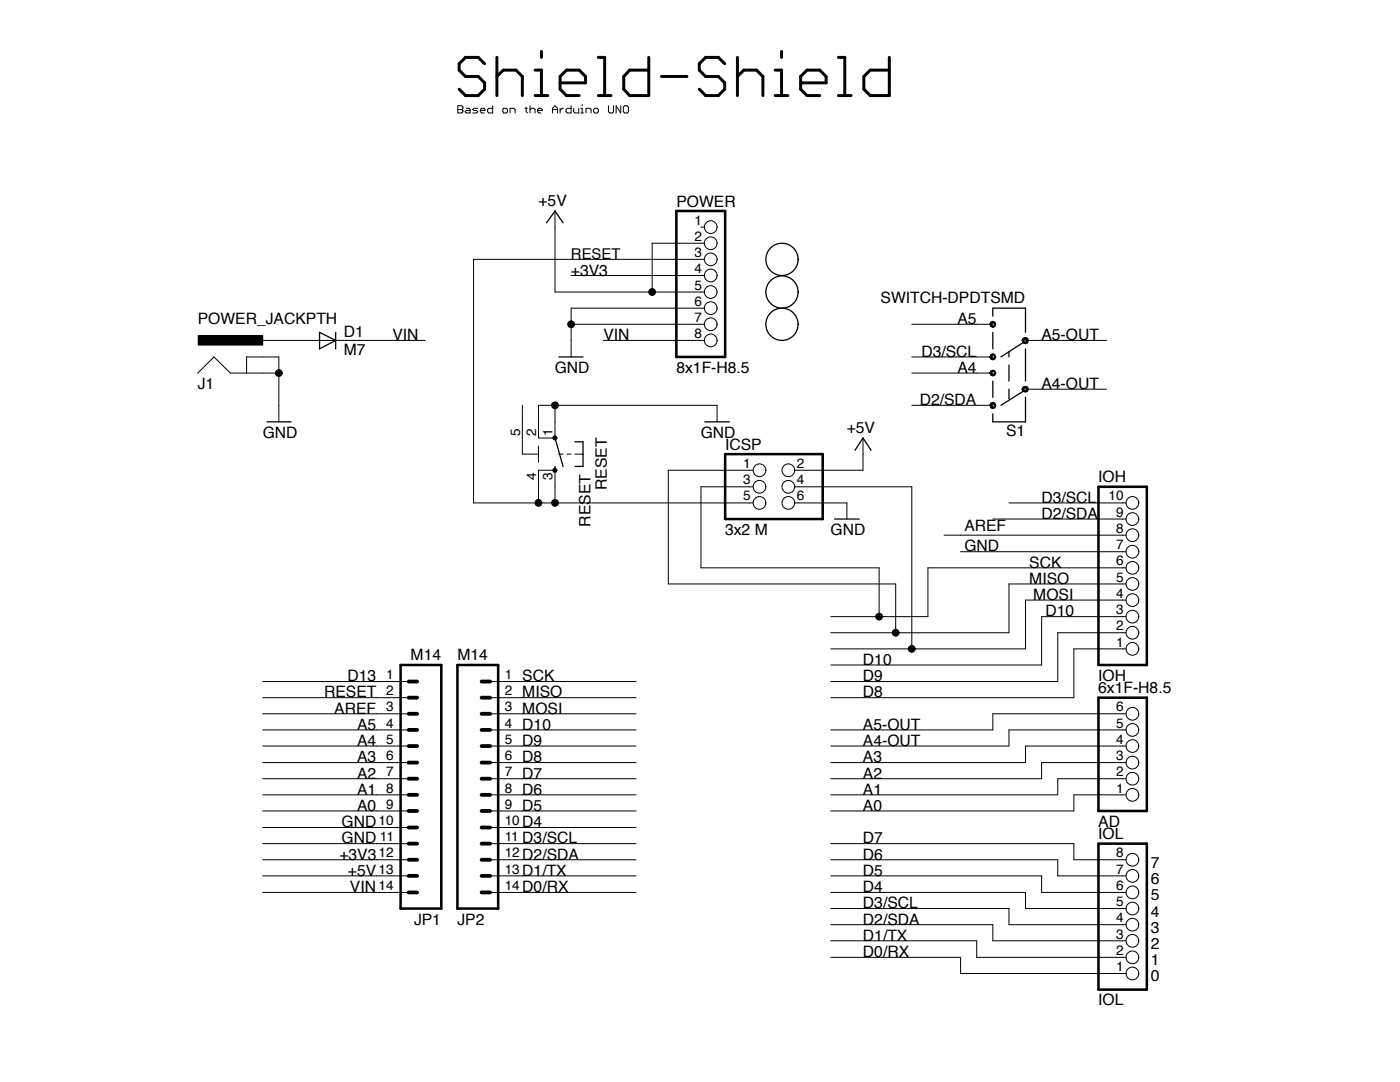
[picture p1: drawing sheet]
<svg xmlns="http://www.w3.org/2000/svg" width="279mm" height="216mm" viewBox="0 0 279 216" stroke-linecap="round" stroke-linejoin="round" font-family="sans-serif">
<g fill="none" stroke="#000" stroke-width=".59">
<path d="M96.7 12.7l-1.3-1.2h-2.5l-1.3 1.2v1.3l1.3 1.3h2.5l1.3 1.2v1.3l-1.3 1.3h-2.5l-1.3-1.3M99.2 11.5v7.6M99.2 15.3l1.2-1.3h2.6l1.2 1.3v3.8M106.8 19.1h2.5M106.8 14h1.3v5.1M108.1 10.3v1.2M111.8 16.5h5.1v-1.2l-1.3-1.3h-2.5l-1.3 1.3v2.5l1.3 1.3h2.5M119.4 11.5h1.3v7.6M119.4 19.1h2.5M129.5 11.5v7.6h-3.8l-1.2-1.3v-2.5l1.2-1.3h3.8M132 15.3h5.1M144.6 12.7l-1.2-1.2h-2.6l-1.2 1.2v1.3l1.2 1.3h2.6l1.2 1.2v1.3l-1.2 1.3h-2.6l-1.2-1.3"/>
<path d="M147.2 15.3l1.2-1.3h2.6l1.3 1.3v3.8M147.2 11.5v7.6M154.7 19.1h2.5M154.7 14h1.3v5.1M156 10.3v1.2M159.8 16.5h5.1v-1.2l-1.3-1.3h-2.5l-1.3 1.3v2.5l1.3 1.3h2.5M167.3 11.5h1.3v7.6M167.3 19.1h2.6M177.5 11.5v7.6h-3.8l-1.3-1.3v-2.5l1.3-1.3h3.8"/>
</g>
<g fill="none" stroke="#000" stroke-width=".2">
<path d="M91.4 21.1h.7l.3 .3v.2l-.3 .3 .3 .1v.3l-.3 .2h-.7zM91.4 21.9h.7M93.1 21.6h.5l.2 .3v.6h-.7l-.3-.2 .3-.3h.7M95.4 21.6h-.8l-.3 .3 .3 .1h.5l.3 .3-.3 .2h-.8M95.9 22h.9l-.2-.4h-.5l-.2 .3v.4l.2 .2h.5M98.3 21.1v1.4h-.7l-.3-.2v-.4l.3-.3h.7M100.5 21.6h.5l.3 .3v.4l-.3 .2h-.5l-.1-.2v-.4zM101.8 22.5v-.9h.8l.2 .3v.6M104.8 21.6h.5M105 21.4v.9l.3 .2M105.8 21.9l.2-.3h.5l.3 .3v.6M105.8 21.1v1.4"/>
<path d="M107.3 22h.9l-.2-.4h-.5l-.2 .3v.4l.2 .2h.5M110.3 21.9h1M110.3 22.5v-.9l.5-.5 .5 .5v.9M111.8 21.6v.9M112.5 21.6h-.3l-.4 .4M114 21.1v1.4h-.8l-.2-.2v-.4l.2-.3h.8M114.5 21.6v.7l.2 .2h.8v-.9M115.9 22.5h.5M115.9 21.6h.3v.9M116.2 20.8v.3M116.9 22.5v-.9h.8l.3 .3v.6M118.5 21.9l.2-.3h.5l.2 .3v.4l-.2 .2h-.5l-.2-.2z"/>
<path d="M121.4 21.1v1.2l.3 .2h.5l.2-.2v-1.2M123.9 21.1v1.4l-.9-1.4v1.4M124.4 21.4l.3-.3h.5l.2 .3v.9l-.2 .2h-.5l-.3-.2zM110.8 42.1v16.2h29.8M114 55h26.6M139.9 45.3h.7M140.6 51.8h-46.1v48.6h55.8M140.6 48.5h-10.4v9.8M39.5 74.4l3.2-3.2 3.3 3.2h9.6M39.6 67h12.8v1.9h-12.8zM49.2 74.4v-3.2h6.4v13M52.4 67.9h32.5"/>
<path d="M114 64.7h26.6M120.4 67.9h20.2M140.6 61.5h-26.6v9.7M182 64.7h16.1M182 74.4h16.1M182 71.2h16.1M197.7 74l.4-.1 .5 .1 .1 .4-.1 .5-.5 .1-.4-.1-.2-.5h.4l.1-.2h.4l.1 .2-.4 .3-.2-.3h-.4zM197.7 70.8l.4-.3 .5 .3 .1 .4-.1 .4-.5 .2-.4-.2-.2-.4h.4l.1-.2h.4l.1 .2-.4 .3-.2-.3h-.4zM197.7 64.3l.4-.2 .5 .2 .1 .4-.1 .4-.5 .3-.4-.3-.2-.4h.4l.2-.2 .4 .2-.1 .3h-.4l-.1-.3h-.4zM204.2 77.2l.5-.1 .4 .1 .2 .5-.2 .4-.4 .2-.5-.2-.2-.4h.3l.4-.3 .2 .3-.1 .2h-.4l-.1-.2h-.3zM204.2 67.5l.5-.2 .4 .2 .2 .4-.2 .5-.4 .2-.5-.2-.2-.5h.3l.4-.2 .2 .2-.1 .3h-.4l-.1-.3h-.3zM204.7 67.9h16.1"/>
<path d="M204.7 77.7h16.1M104.2 80.9v9.7h3.3M107.5 89v3.2M110.4 87.1h.6l.2 .3-.2 .3-.2 .1-.4-.1zM110.4 93.6l.4-.2 .2 .2 .2 .2-.2 .4h-.6zM110.8 80.9v6.5h-3.3v-6.5h35.6v3.3M111.5 90.6h.9M113.1 90.6h.9M114.7 90.6h1.7M150.3 93.8h-16.9v22.7h45.4v9.8M150.3 97.1h-10.4v16.2h35.6v9.7M158.6 97.1h23.4v32.4"/>
<path d="M172.2 87.4v6.4h-13.6M182 80.9h16.1M197.7 80.5l.4-.2 .5 .2 .1 .4-.1 .5-.5 .2-.4-.2-.2-.5h.4l.2-.3 .4 .3-.1 .2h-.4l-.1-.2h-.4zM107.5 100.4v-6.6h3.3v6.6M158.6 100.4h10.4v3.2M188.4 106.8h36.3M191.7 110.1h33M198.1 103.6h26.6M201.4 100.4h23.3M224.7 119.7h-20v9.8h-38.9M224.7 116.5h-23.3v9.8h-35.6M224.7 113.3h-39.5v9.7h-19.4"/>
<path d="M52.4 136h29.2M52.4 139.2h29.2M97.8 136h29.1M97.8 139.2h29.1M224.7 129.5h-10.4v9.7h-48.5M224.7 126.3h-13.6v9.7h-45.3M224.7 123h-16.8v9.7h-42.1M52.4 158.6h29.2M52.4 155.4h29.2M52.4 152.2h29.2M52.4 148.9h29.2M52.4 145.6h29.2"/>
<path d="M52.4 142.4h29.2M97.8 158.6h29.1M97.8 155.4h29.1M97.8 152.2h29.1M97.8 148.9h29.1M97.8 145.6h29.1M97.8 142.4h29.1M224.7 155.4h-13.6v3.2h-45.3M224.7 158.6h-10.4v3.2h-48.5M224.7 152.2h-16.8v3.2h-42.1M224.7 148.9h-20v3.3h-38.9M224.7 145.6h-23.3v3.3h-35.6"/>
<path d="M224.7 142.4h-26.6v3.2h-32.3M52.4 178.1h29.2M52.4 174.8h29.2M52.4 171.6h29.2M52.4 161.8h29.2M52.4 165.1h29.2M52.4 168.3h29.2M97.8 178.1h29.1M97.8 174.8h29.1M97.8 171.6h29.1M97.8 161.8h29.1M97.8 165.1h29.1"/>
<path d="M97.8 168.3h29.1M165.8 178.1h38.9v3.2h20M165.8 174.8h42.1v3.3h16.8M165.8 171.6h45.3v3.2h13.6M165.8 168.3h48.5v3.3h10.4M165.8 191h25.9v3.2h33M165.8 187.7h29.1v3.3h29.8M165.8 184.5h32.3v3.2h26.6M165.8 181.3h35.6v3.2h23.3"/>
<circle cx="130.2" cy="58.3" r=".68"/>
<circle cx="141.8" cy="58.3" r="1.27"/>
<circle cx="141.8" cy="51.8" r="1.27"/>
<circle cx="141.8" cy="48.5" r="1.27"/>
<circle cx="141.8" cy="55" r="1.27"/>
<circle cx="141.8" cy="45.3" r="1.27"/>
<circle cx="55.6" cy="74.4" r=".68"/>
<circle cx="114" cy="64.7" r=".68"/>
<circle cx="141.8" cy="64.7" r="1.27"/>
<circle cx="141.8" cy="67.9" r="1.27"/>
<circle cx="141.8" cy="61.5" r="1.27"/>
<circle cx="110.8" cy="80.9" r=".68"/>
<circle cx="151.6" cy="97.1" r="1.27"/>
<circle cx="151.6" cy="93.8" r="1.27"/>
<circle cx="157.3" cy="93.8" r="1.27"/>
<circle cx="157.3" cy="97.1" r="1.27"/>
<circle cx="107.5" cy="100.4" r=".68"/>
<circle cx="110.8" cy="100.4" r=".68"/>
<circle cx="151.6" cy="100.4" r="1.27"/>
<circle cx="157.3" cy="100.4" r="1.27"/>
<circle cx="226" cy="113.3" r="1.27"/>
<circle cx="226" cy="100.4" r="1.27"/>
<circle cx="226" cy="119.7" r="1.27"/>
<circle cx="226" cy="116.5" r="1.27"/>
<circle cx="226" cy="110.1" r="1.27"/>
<circle cx="226" cy="106.8" r="1.27"/>
<circle cx="226" cy="103.6" r="1.27"/>
<circle cx="175.5" cy="123" r=".68"/>
<circle cx="178.8" cy="126.3" r=".68"/>
<circle cx="182" cy="129.5" r=".68"/>
<circle cx="226" cy="123" r="1.27"/>
<circle cx="226" cy="129.5" r="1.27"/>
<circle cx="226" cy="126.3" r="1.27"/>
<circle cx="226" cy="155.4" r="1.27"/>
<circle cx="226" cy="148.9" r="1.27"/>
<circle cx="226" cy="158.6" r="1.27"/>
<circle cx="226" cy="145.6" r="1.27"/>
<circle cx="226" cy="142.4" r="1.27"/>
<circle cx="226" cy="152.2" r="1.27"/>
<circle cx="226" cy="171.6" r="1.27"/>
<circle cx="226" cy="174.8" r="1.27"/>
<circle cx="226" cy="178.1" r="1.27"/>
<circle cx="226" cy="184.5" r="1.27"/>
<circle cx="226" cy="194.2" r="1.27"/>
<circle cx="226" cy="191" r="1.27"/>
<circle cx="226" cy="181.3" r="1.27"/>
<circle cx="226" cy="187.7" r="1.27"/>
</g>
<path d="M135 42.1h9.7v29.1h-9.7zM144.7 90.6h19.5v13h-19.5zM219.2 97.1h9.7v35.6h-9.7zM79.9 132.7h8.2v48.6h-8.2zM91.3 132.7h8.1v48.6h-8.1zM219.2 139.2h9.7v22.6h-9.7zM219.2 168.3h9.7v29.2h-9.7z" fill="none" stroke="#000" stroke-width=".51"/>
<g fill="none" stroke="#000" stroke-width=".25">
<path d="M109.1 44.5l1.7-2.4 1.6 2.4M63.8 66.3l3.2 1.6-3.2 1.7zM67 66.3v3.3M111.5 71.2h4.9M198.1 63.1v-1.6h6.6v4.8M198.1 66.3v3.3M198.1 76.1v3.2M201.4 70.2v1M201.4 72.8v3.3M201.4 77.7v1.9M204.3 78l-4.6 2.9M204.3 68.3l-4.6 2.9"/>
<path d="M204.7 79.3v4.9h-6.6v-1.6M204.7 69.6v6.5M53.3 84.2h4.8M110.8 93.1v.7M110.8 87.4l1.6 5.7M114.7 88.2h1.7v4.9h-1.7M140.7 84.2h4.9M170.6 89.9l1.6-2.5 1.6 2.5M166.6 103.6h4.9"/>
<circle cx="156.1" cy="51.8" r="3.2"/>
<circle cx="156.1" cy="58.3" r="3.2"/>
<circle cx="156.1" cy="64.7" r="3.2"/>
</g>
<g fill="#000">
<path d="M197.7 74l.4-.2 .4 .2 .2 .4-.2 .4-.4 .2-.4-.2-.2-.4h.4l.1-.2h.4l.1 .2-.4 .3-.2-.3h-.4z" fill-rule="evenodd"/>
<path d="M197.7 70.8l.4-.3 .4 .3 .2 .4-.2 .4-.4 .2-.4-.2-.2-.4h.4l.1-.2h.4l.1 .2-.4 .3-.2-.3h-.4z" fill-rule="evenodd"/>
<path d="M197.7 64.3l.4-.2 .4 .2 .2 .4-.2 .4-.4 .3-.4-.3-.2-.4h.4l.2-.3 .4 .3-.1 .2h-.4l-.1-.2h-.4z" fill-rule="evenodd"/>
<path d="M204.1 77.2l.5-.2 .5 .2 .1 .4-.1 .5-.5 .1-.5-.1-.1-.5h.3l.3-.2 .3 .2-.3 .4-.2-.1-.1-.3h-.3z" fill-rule="evenodd"/>
<path d="M204.1 67.5l.5-.2 .5 .2 .1 .4-.1 .5-.5 .2-.5-.2-.1-.5h.3l.3-.3 .3 .3-.1 .3h-.4l-.1-.3h-.3z" fill-rule="evenodd"/>
<path d="M110.4 87h.6l.2 .4-.2 .2-.3 .2-.3-.2z" fill-rule="evenodd"/>
<path d="M110.4 93.6l.3-.2 .3 .2 .2 .2-.2 .3h-.6z" fill-rule="evenodd"/>
<path d="M197.7 80.4l.4-.1 .4 .1 .2 .5-.2 .5-.4 .1-.4-.1-.2-.5h.4l.2-.3 .4 .3-.1 .2h-.4l-.1-.2h-.4z" fill-rule="evenodd"/>
</g>
<g fill="#000">
<path d="M39.5 67h12.9v1.8h-12.9z"/>
<circle cx="130.1" cy="58.3" r=".68"/>
<circle cx="55.6" cy="74.4" r=".68"/>
<circle cx="114" cy="64.7" r=".68"/>
<circle cx="110.7" cy="80.9" r=".68"/>
<circle cx="107.4" cy="100.3" r=".68"/>
<circle cx="110.7" cy="100.3" r=".68"/>
<circle cx="175.4" cy="123" r=".68"/>
<circle cx="178.7" cy="126.2" r=".68"/>
<circle cx="181.9" cy="129.5" r=".68"/>
</g>
<g fill="none" stroke="#000" stroke-width=".76">
<path d="M81.6 139.2h1.6M81.6 136h1.6M96.1 139.2h1.7M96.1 136h1.7M81.6 142.4h1.6M81.6 148.9h1.6M81.6 145.6h1.6M81.6 152.2h1.6M81.6 155.4h1.6M81.6 158.6h1.6M96.1 142.4h1.7M96.1 148.9h1.7"/>
<path d="M96.1 145.6h1.7M96.1 152.2h1.7M96.1 155.4h1.7M96.1 158.6h1.7M81.6 161.8h1.6M81.6 165.1h1.6M81.6 168.3h1.6M81.6 171.6h1.6M81.6 174.8h1.6M81.6 178.1h1.6M96.1 161.8h1.7M96.1 165.1h1.7"/>
<path d="M96.1 168.3h1.7M96.1 171.6h1.7M96.1 174.8h1.7M96.1 178.1h1.7"/>
</g>
<g font-size="3.1">
<text x="107.5" y="41.1">+5V</text>
<text x="135" y="41.2">POWER</text>
<text x="113.9" y="55">+3V3</text>
<text x="39.5" y="64.7">POWER_JACKPTH</text>
<text x="175.7" y="60.5">SWITCH-DPDTSMD</text>
<text x="191.1" y="64.7">A5</text>
<text x="68.6" y="70.9">M7</text>
<text x="68.6" y="67.3">D1</text>
<text x="78.3" y="67.9">VIN</text>
<text x="120.4" y="67.9">VIN</text>
<text x="183.9" y="71.2">D3/SCL</text>
<text x="207.8" y="67.9">A5-OUT</text>
<text x="39.5" y="77.7">J1</text>
<text x="110.7" y="74.4">GND</text>
<text x="135" y="74.4">8x1F-H8.5</text>
<text x="191.1" y="74.4">A4</text>
<text x="207.8" y="77.7">A4-OUT</text>
<text x="183.5" y="80.9">D2/SDA</text>
<text x="52.4" y="87.4">GND</text>
<text x="139.8" y="87.4">GND</text>
<text x="144.7" y="89.8">ICSP</text>
<text x="169" y="86.4">+5V</text>
<text x="200.8" y="87.1">S1</text>
<text x="121.1" y="97.8" transform="rotate(-90 121.1 97.8)">RESET</text>
<text x="207.8" y="100.3">D3/SCL</text>
<text x="219.2" y="96.1">IOH</text>
<text x="117.9" y="105.1" transform="rotate(-90 117.9 105.1)">RESET</text>
<text x="144.7" y="106.8">3x2 M</text>
<text x="165.8" y="106.8">GND</text>
<text x="192.5" y="106">AREF</text>
<text x="207.8" y="103.6">D2/SDA</text>
<text x="192.5" y="110">GND</text>
<text x="205.4" y="113.3">SCK</text>
<text x="205.4" y="116.5">MISO</text>
<text x="206.2" y="119.7">MOSI</text>
<text x="208.7" y="123">D10</text>
<text x="81.9" y="131.7">M14</text>
<text x="91.3" y="131.7">M14</text>
<text x="69.3" y="135.9">D13</text>
<text x="104.2" y="135.9">SCK</text>
<text x="172.2" y="132.7">D10</text>
<text x="172.2" y="135.9">D9</text>
<text x="219.2" y="135.8">IOH</text>
<text x="64.7" y="139.2">RESET</text>
<text x="66.7" y="142.4">AREF</text>
<text x="104.2" y="139.2">MISO</text>
<text x="104.2" y="142.4">MOSI</text>
<text x="172.2" y="139.2">D8</text>
<text x="219.2" y="138.2">6x1F-H8.5</text>
<text x="71.3" y="148.9">A4</text>
<text x="71.3" y="145.6">A5</text>
<text x="104.2" y="148.9">D9</text>
<text x="104.2" y="145.6">D10</text>
<text x="172.2" y="148.9">A4-OUT</text>
<text x="172.2" y="145.6">A5-OUT</text>
<text x="71.3" y="152.1">A3</text>
<text x="71.3" y="155.4">A2</text>
<text x="104.2" y="152.1">D8</text>
<text x="104.2" y="155.4">D7</text>
<text x="172.2" y="152.1">A3</text>
<text x="172.2" y="155.4">A2</text>
<text x="71.3" y="161.8">A0</text>
<text x="71.3" y="158.6">A1</text>
<text x="104.2" y="161.8">D5</text>
<text x="104.2" y="158.6">D6</text>
<text x="172.2" y="161.8">A0</text>
<text x="172.2" y="158.6">A1</text>
<text x="68.1" y="165.1">GND</text>
<text x="104.2" y="165.1">D4</text>
<text x="219.2" y="167.4">IOL</text>
<text x="219.2" y="164.9">AD</text>
<text x="67.7" y="171.5">+3V3</text>
<text x="68.1" y="168.3">GND</text>
<text x="104.2" y="171.5">D2/SDA</text>
<text x="104.2" y="168.3">D3/SCL</text>
<text x="172.2" y="171.5">D6</text>
<text x="172.2" y="168.3">D7</text>
<text x="229.7" y="173.2">7</text>
<text x="69.4" y="174.8">+5V</text>
<text x="69.8" y="178">VIN</text>
<text x="104.2" y="178">D0/RX</text>
<text x="104.2" y="174.8">D1/TX</text>
<text x="172.2" y="174.8">D5</text>
<text x="172.2" y="178">D4</text>
<text x="229.7" y="179.6">5</text>
<text x="229.7" y="176.4">6</text>
<text x="82.6" y="184.5">JP1</text>
<text x="91.3" y="184.5">JP2</text>
<text x="172.2" y="184.5">D2/SDA</text>
<text x="172.2" y="181.3">D3/SCL</text>
<text x="229.7" y="182.9">4</text>
<text x="172.2" y="191">D0/RX</text>
<text x="172.2" y="187.7">D1/TX</text>
<text x="229.7" y="189.4">2</text>
<text x="229.7" y="186.1">3</text>
<text x="229.7" y="195.8">0</text>
<text x="229.7" y="192.6">1</text>
<text x="219.2" y="200.5">IOL</text>
</g>
<text font-size="3" x="113.9" y="51.8">RESET</text>
<g font-size="2.7">
<text x="138.6" y="44.8">1</text>
<text x="138.6" y="48.1">2</text>
<text x="138.6" y="51.3">3</text>
<text x="138.6" y="54.5">4</text>
<text x="138.6" y="57.8">5</text>
<text x="138.6" y="61">6</text>
<text x="138.6" y="64.2">7</text>
<text x="138.6" y="67.5">8</text>
<text x="103.8" y="86.9" transform="rotate(-90 103.8 86.9)">5</text>
<text x="107" y="86.9" transform="rotate(-90 107 86.9)">2</text>
<text x="110.3" y="86.9" transform="rotate(-90 110.3 86.9)">1</text>
<text x="107" y="95.8" transform="rotate(-90 107 95.8)">4</text>
<text x="110.3" y="95.8" transform="rotate(-90 110.3 95.8)">3</text>
<text x="148.3" y="93.4">1</text>
<text x="159" y="93.4">2</text>
<text x="148.3" y="96.6">3</text>
<text x="148.3" y="99.9">5</text>
<text x="159" y="96.6">4</text>
<text x="159" y="99.9">6</text>
<text x="221.2" y="99.9">10</text>
<text x="222.8" y="106.3">8</text>
<text x="222.8" y="103.1">9</text>
<text x="222.8" y="112.8">6</text>
<text x="222.8" y="109.6">7</text>
<text x="222.8" y="119.3">4</text>
<text x="222.8" y="116.1">5</text>
<text x="222.8" y="125.8">2</text>
<text x="222.8" y="122.5">3</text>
<text x="222.8" y="129">1</text>
<text x="77.1" y="135.5">1</text>
<text x="100.7" y="135.5">1</text>
<text x="77.1" y="138.7">2</text>
<text x="77.1" y="142">3</text>
<text x="100.7" y="138.7">2</text>
<text x="100.7" y="142">3</text>
<text x="222.8" y="142">6</text>
<text x="77.1" y="145.2">4</text>
<text x="77.1" y="148.4">5</text>
<text x="100.7" y="145.2">4</text>
<text x="100.7" y="148.4">5</text>
<text x="222.8" y="148.4">4</text>
<text x="222.8" y="145.2">5</text>
<text x="77.1" y="151.7">6</text>
<text x="77.1" y="154.9">7</text>
<text x="100.7" y="151.7">6</text>
<text x="100.7" y="154.9">7</text>
<text x="222.8" y="154.9">2</text>
<text x="222.8" y="151.7">3</text>
<text x="77.1" y="158.1">8</text>
<text x="77.1" y="161.4">9</text>
<text x="100.7" y="158.1">8</text>
<text x="100.7" y="161.4">9</text>
<text x="222.8" y="158.1">1</text>
<text x="75.5" y="164.6">10</text>
<text x="75.8" y="167.9">11</text>
<text x="100.7" y="164.6">10</text>
<text x="100.7" y="167.9">11</text>
<text x="75.5" y="171.1">12</text>
<text x="100.7" y="171.1">12</text>
<text x="222.8" y="171.1">8</text>
<text x="75.5" y="174.3">13</text>
<text x="75.5" y="177.6">14</text>
<text x="100.7" y="174.3">13</text>
<text x="100.7" y="177.6">14</text>
<text x="222.8" y="177.6">6</text>
<text x="222.8" y="174.3">7</text>
<text x="222.8" y="184">4</text>
<text x="222.8" y="180.8">5</text>
<text x="222.8" y="190.5">2</text>
<text x="222.8" y="187.3">3</text>
<text x="222.8" y="193.8">1</text>
</g>
</svg>
